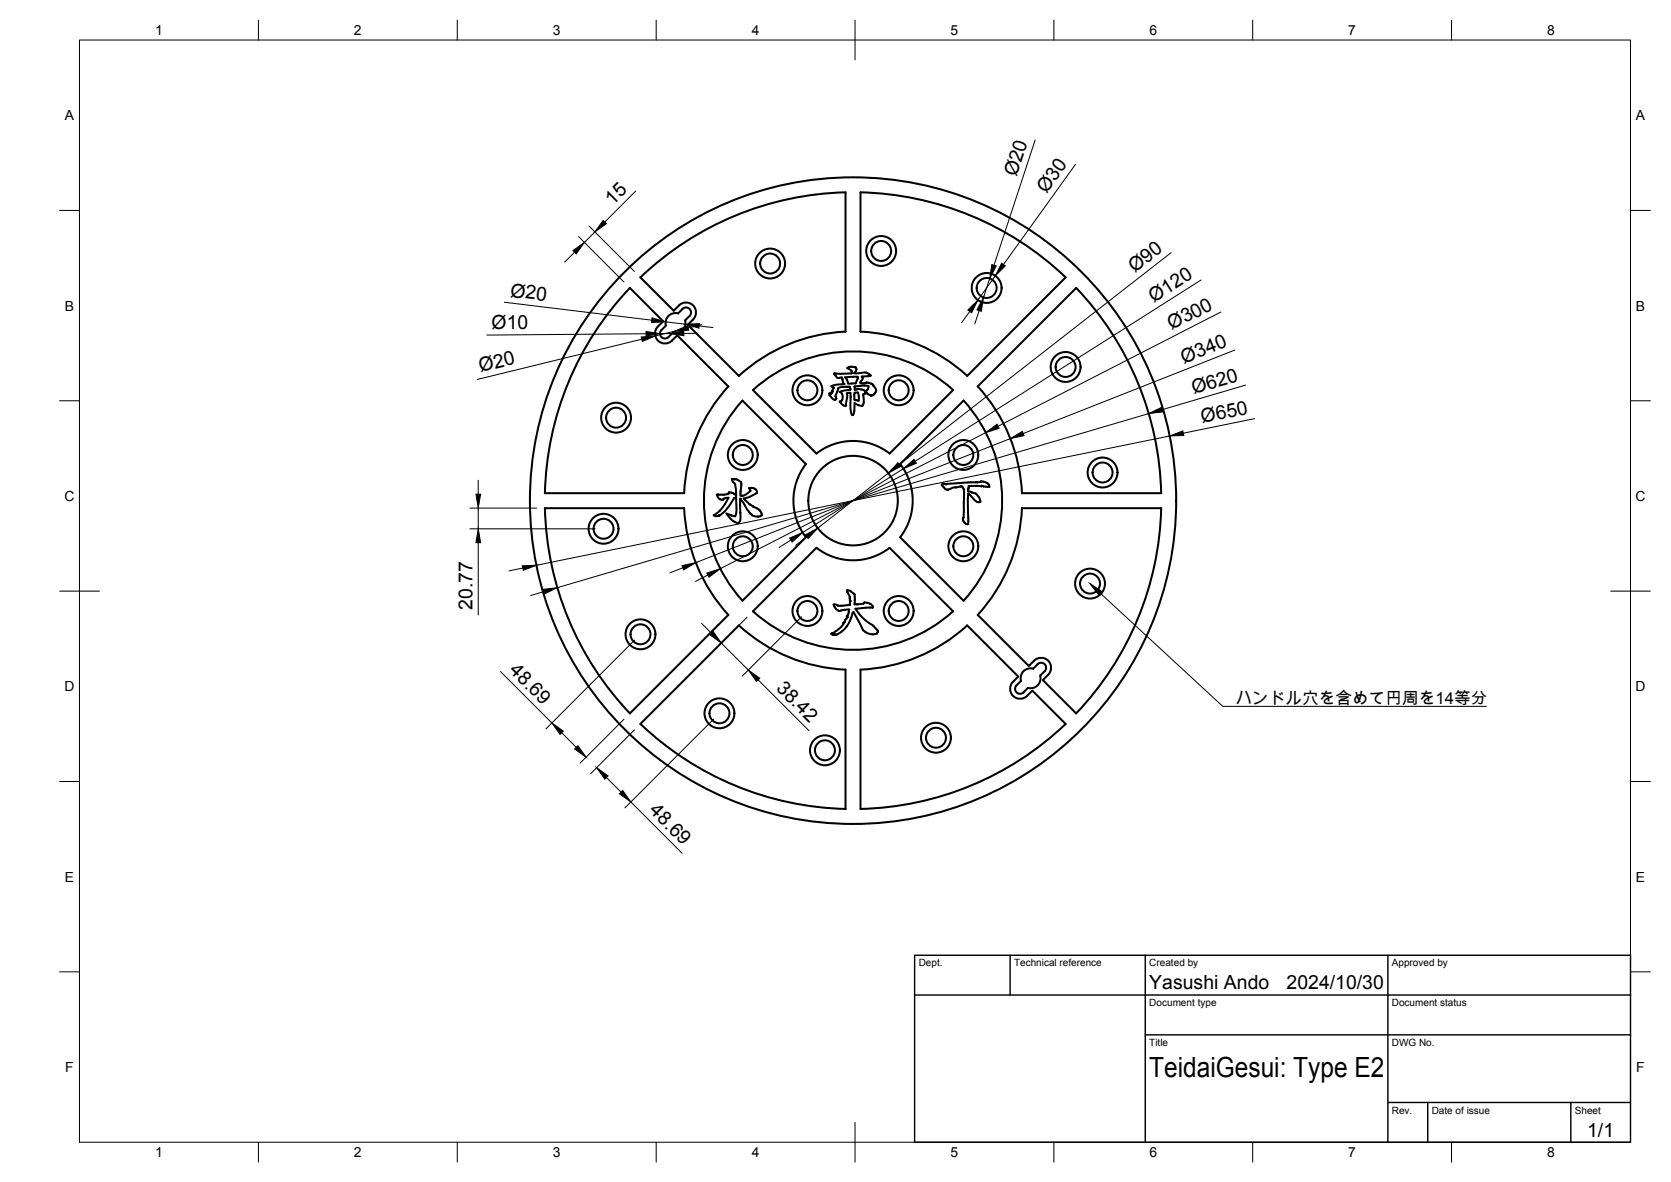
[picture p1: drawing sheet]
<svg xmlns="http://www.w3.org/2000/svg" width="420mm" height="297mm" viewBox="0 0 420 297" stroke-linecap="round" stroke-linejoin="round" font-family="sans-serif">
<!-- layer: Visible -->
<g fill="none" stroke="#000" stroke-width=".51">
<path d="M216.4 48.3a77.5 77.5 0 0 1 51.5 21.4l-24.7 24.8a42.3 42.3 0 0 0-26.8-11.1zM158.4 72.4l8.4 8.3-1.4 1.4M158.4 72.4a77.5 77.5 0 0 0-21.4 51.5M161 69.7l8.4 8.4a3.8 3.8 0 0 1 3.4-2.1 2.5 2.5 0 0 1 2.1 1.7 2.5 2.5 0 0 1-.6 2.6l-1.4 1.3 12.9 12.9M161 69.7a77.5 77.5 0 0 1 51.6-21.4v35.1a42.3 42.3 0 0 0-26.8 11.1M270.6 72.4a77.4 77.4 0 0 1 21.4 51.5h-35a42.5 42.5 0 0 0-11.2-26.8zM165.4 82a2.51 2.51 0 0 0 0 3.6 2.51 2.51 0 0 0 3.6 0l1.3-1.3 12.8 12.8a42.4 42.4 0 0 0-11.1 26.8h-35M166.3 82.9a1.26 1.26 0 0 0 0 1.8 1.26 1.26 0 0 0 1.8 0l1.1-1.1M167.4 81.8l-1.1 1.2M172.3 80.5l1.1-1.1a1.25 1.25 0 0 0 0-1.8 1.25 1.25 0 0 0-1.8 0l-1.1 1.1a2.51 2.51 0 0 0-3.1 3.1M172.3 80.5a2.51 2.51 0 0 1-3.1 3.1M208.5 98.9v.4l.4 .3a1.05 1.05 0 0 0 1.2 .8"/>
<path d="M208.5 98.8l.2 .1M208.7 98.9h.1M208.8 98.9h.1M209 98.9h.1M209.1 98.8l-.1 .1M209.1 98.8v.1M209.2 98.3l-.4 .6M209.2 97.2h.2M209.3 98.3l-.3 .6M209.3 98.2v.1M209.3 98.3l-.1 .5M209.4 97.2l.3 .2-.5 .9"/>
<path d="M209.4 97.2h.1M209.8 93.9h.1M209.8 93.9l.7 1 .4 .1M210.2 99.8v.4M210.4 98.6l-.4 .9 .2 .3M210.5 98.3l-.1 .3M210.8 97.6l-.2 .8M211.1 98.5h.1M211.2 98.5l.5 .5M211.7 99l.2 .8-.1 .6M211.7 95l.1 .4M211.7 94.9l-.8 .1"/>
<path d="M211.8 95.4h.1M211.8 95.4l.2 .7M212 96.1l.3 .4M212 97.2l-1.3 .4M212 97.2h1.7l.1 .7-2 .3-.7 .3M212.1 96.5l-2.5 .3-.5 .2 .1 .2M212.2 96.5h-.1M212.2 96.5h.1M212.9 95.2l.4 1.2 1.8-.1M213 92.5a1.21 1.21 0 0 1 1.2 1.1v.2l-4.4 .1M213.3 98.7l-.4 .2a4.5 4.5 0 0 1-.2 2.6l.1 .5h-.3M213.4 98.7h.4l.1 1.1a10.3 10.3 0 0 0 .3 4.5 .53 .53 0 0 0 .6-.8l.1-2.3 1.1 .6a.71 .71 0 0 0 .9 .1 .71 .71 0 0 0 .3-.8l-.1-1.6"/>
<path d="M213.4 98.7h-.1M214.9 97.3v-.2l2.3-.2 1.2 .1-.2 .8-.4 .4M214.9 97.3v.6h.2M214.9 97.3h.1M215 92.3h.1M215 92.3h-.2a2.04 2.04 0 0 0-1.8 .2M215.1 92.3h.1M215.1 92.3l.2 .4-.1 .5M215.2 96.3h-.1M215.2 93.2l-.4 .6 2.7-.2 1 .4M215.6 95.2l-.4 1.1M215.7 94.9v.3"/>
<path d="M215.7 97.7l-.6 .2M215.7 94.9v-.1a6.1 6.1 0 0 0-3.2 0l.3 .4M215.7 97.7l1.2 .3 .7 .3M216.8 94.6l-.1 .1a.45 .45 0 0 1 0 .8l-.4 .7 .7 .1M217.4 98.9l-.4 .2 .1 .4M217.4 98.9l.6-.1 .7 .4M217.4 98.9h.1M217.5 98.5h.1M217.5 98.4h.1M217.6 98.4h.1M217.6 98.3h.1M217.6 98.3v.1"/>
<path d="M217.7 98.4l-.2 .1M217.8 98.3l-.1 .1M217.8 98.3h.1M217.9 96.1l-.9 .3M218 96.1h-.1M218 96.1l.4 .1M218.3 94.5l-1.5 .1M218.4 94.5h-.1M218.4 96.2l.7 .2M218.5 94l.5 .4-.6 .1M218.7 99.2l.3 .3M219 99.5h.1"/>
<path d="M219.1 96.4h.1M219.1 96.4l.2 .1M219.2 99.4h.1M219.2 99.4l-.2 .1M219.3 96.5l.3 .5M219.6 96.9v.1M219.6 97a1.35 1.35 0 0 1 0 2.3l-.4 .1M202.6 116.6l-15.9-15.9a37.5 37.5 0 0 0 0 50.3l15.9-16M202.6 116.6a15 15 0 0 0 0 18.4M210.3 100.2h.1M210.3 100.2l-.2 .2M211.2 100.9h-.1l.9 .9"/>
<path d="M211.3 100.9h-.1M211.7 100.5l-.3 .4h-.2M211.8 100.4l-.1 .1M212 101.8l.5 .2M214.8 100.5l.1-1.9h.8l.2 .8v1.3M214.8 100.5l1.1 .2M223.7 114a15 15 0 0 0-18.4 0l-16-16a37.5 37.5 0 0 1 50.3 0l-15.9 16M242.3 100.7l-16 15.9a15 15 0 0 1 0 18.4l16 16M242.3 100.7a37.5 37.5 0 0 1 0 50.3M137 127.7h35M137 127.7a77.5 77.5 0 0 0 21.4 51.6M172 127.7a42.5 42.5 0 0 0 11.1 26.8l-24.7 24.8"/>
<path d="M179.4 129.5a1.11 1.11 0 0 0 1.5-.1l-.1 .1M180.2 124.3l.4 .8 .4 .3M180.3 124.3h.8M181 128.3l-1.5 1.2M181 125.4v.1M181.1 124.3h1M182.4 125.2l-.3 .1a.63 .63 0 0 1-1.1 .2M182.7 125.1h.5l-1 1.7-1.2 1.5M182.7 125.1l-.3 .1M182.8 124.2l-.7 .1M183.2 123.9v.1M183.2 124h.1"/>
<path d="M183.2 124l-.4 .2M183.2 123.9h.1M183.3 123.7l-.1 .2M183.4 123.7l1.2 .4 .4 .5M184 120.4l.2 .6a1.98 1.98 0 0 1 .8 1.9l.1 1.5M184 120.4h.1M184.1 120.4h.1M184.1 120.4h.3M184.4 120.4h.1M184.5 120.4l.1 .1M184.6 120.5h.1M184.6 125.2a13.6 13.6 0 0 1-3.9 4.5l.1-.2"/>
<path d="M184.7 125.2l.4-.1a11 11 0 0 1-.3 4.7l-1.5-.5M184.7 125.2h-.1M184.8 120.4l.6 .1M184.8 120.4l-.2 .1M185.1 124.6h.1M185.1 124.4v.1M185.3 120.5l1.1 .6v.5M186.1 128.9a2.8 2.8 0 0 1-.5 2.6l-1.5-.7-1.5-1.8 .7 .3M186.2 128.8l-.1-3.5 2.6 3.7M186.2 128.8v.1M186.4 121.6l-.2 1.8M188.7 129l.4 .4"/>
<path d="M188.9 122.6l-.6 .1 .4 .7a3.4 3.4 0 0 1-2.3 1.2l-.2-.1v-1.1M188.9 122.6h.3M189.1 129.4l.3 .2 1.2 .2M189.2 122.6v.1M189.2 122.6a1.18 1.18 0 0 1 1.1 1.1M189.3 127.2h.1M189.4 127.3h.1M189.4 127.3l1 .5M190.3 123.9l-1.9 1-1.4 .3 1.4 1.6 .9 .4M190.3 123.9h.1M190.3 123.8v.1M190.3 123.7v.1"/>
<path d="M190.3 123.8h.1M190.4 127.8l.5 .3 .5 .8M190.6 129.8h.1M191.4 128.9a.68 .68 0 0 1-.1 .7 .68 .68 0 0 1-.7 .2M223.7 137.7a15.1 15.1 0 0 1-18.4 0l-16 15.9a37.5 37.5 0 0 0 50.3 0l-15.9-15.9M236.9 121.7l-.2 .2 .5 .4M236.9 121.7h.1M237.2 122.3l.8 .7M240.3 122.5h.1M241.6 122.2h.1M241.6 122.2l-1.6 .3-2 .6M241.7 122.2l.2 .1 .2 .3a10.4 10.4 0 0 1 .2 4.1v3.4"/>
<path d="M242.1 130.4l.1 .4M242.1 130.4h.1M242.2 130.3h-.1M242.2 130.8v.1M242.2 130.9l.3 .5M242.2 130.1l-.1 .2M242.3 130v.1M242.6 131.4h.1M242.6 131.4l.4 .3M243.4 125.2v6.5h-.4M243.4 123.3l1.9 .7M243.4 124l1.6 1.7a1.16 1.16 0 0 0 1.5 .4l-.3-1-.9-1.1"/>
<path d="M243.5 124l-.1 1.2M243.5 122.6l-.1 .7M243.5 122.6h.1M245.4 121.2l-7.5 .5-.8-.3-.2 .3M245.4 121.2h.1M245.5 122.1h-1.4a.45 .45 0 0 0-.6 .5M245.5 122.1l1.2 .1M245.8 126.1h.1M245.9 121.1l-.5 .1M246.6 121l-.7 .2M246.7 121h-.1M246.7 121h.1"/>
<path d="M246.7 121h.5M246.7 122.2h.1M246.9 122.1l.4 .1M246.9 122l-.2 .2M247.3 121l.2 .1M247.3 122.2h.1M247.4 121.1l.8 .3 .5 .4M248.7 121.8v.6l-1.3-.1M248.7 121.8h.1M256.9 127.7h35.1M292 127.7a77.5 77.5 0 0 1-21.4 51.6l-8.4-8.4a3.8 3.8 0 0 0 2.1-3.4 2.51 2.51 0 0 0-1.7-2.1 2.51 2.51 0 0 0-2.6 .6l-1.3 1.4-12.9-12.9a42.4 42.4 0 0 0 11.2-26.8M185.8 157.2l-24.8 24.7"/>
<path d="M185.8 157.2a42.5 42.5 0 0 0 26.8 11.1v35a77.5 77.5 0 0 1-51.6-21.4M209.3 159.5h.1M209.4 159.1l-.4 .1 .3 .3M209.4 159.1h.1M209.5 159.4l-.2 .1M209.5 159.4h.1M209.5 159.4h.4h-.1M209.7 159.5v.1M209.7 159.4h.1M209.7 159.5h.1M210.1 159.5l-.4 .1M210.2 159.5h-.1"/>
<path d="M210.2 159.5h.1M210.7 153.4l.4 .1M210.7 152.2l-.7-.3h-.4l.4 .9 .7 .6M210.7 152.2h.1M211.5 153.4l2-.3-.1 .9M211.5 153.4l-.4 .1M211.7 158.7a10.3 10.3 0 0 0 2.9-4.8l2.4 4.4 1 .8 1.2 .3M211.7 158.7l-1.5 .8M212 156.9l-.7 .9-1.9 1.3M212 156.6v.3M212 156.6h.1M212 156.8h.1"/>
<path d="M212.1 156.5l-.1 .1M212.4 156.3l-.3 .2M212.5 155.9l-.1 .3M212.5 155.9h.1M212.9 155l.1 .1M212.9 155h.1M213 155.1l-.5 .8M213 148.4l.7 1.8M213 148.3a2.21 2.21 0 0 1 1.7 .9l.2 .1M213 148.3v.1M213.1 154.6l-.2 .4M213.2 154.5l-.1 .2"/>
<path d="M213.4 154l-.2 .5M213.7 150.4v.9M213.7 150.4h.1M213.7 150.2v.2M213.7 150.2h.1M213.7 150h.1M213.7 151.3v.7l-3 .2M214.9 149.4h.1M214.9 149.4v2.1M216.3 154.5a9.9 9.9 0 0 0 3.2 2.6l1.2 1.3M218 151.5l.9 .3M218 151.5a.64 .64 0 0 0-.9 .2l-2.2 .2v-.4"/>
<path d="M218.8 152.7l-3.7 .3 1.2 1.5M218.8 152.7h.6M218.9 151.8l.6 .6M219.4 152.7h.1M219.5 152.4v.1M219.5 152.5l-.1 .1M219.5 152.5h.1M220.5 159.2l-1.3 .2M220.5 159.2h.1M220.7 158.4v.4M220.7 158.8l-.2 .4M220.7 158.7v.1"/>
<path d="M254.7 171.3a2.5 2.5 0 0 0 0 3.6 2.5 2.5 0 0 0 3.5 0l1.4-1.3 8.4 8.3a77.7 77.7 0 0 1-51.6 21.4v-35a42.5 42.5 0 0 0 26.8-11.1l12.8 12.8-1.3 1.4M260.9 166.9a1.26 1.26 0 0 1 1.8 0 1.26 1.26 0 0 1 0 1.8M260.9 166.9l-1.1 1.1a2.51 2.51 0 0 0-3.1 3.1l-1.1 1.1a1.25 1.25 0 0 0 0 1.8 1.25 1.25 0 0 0 1.8 0l1.1-1.1a2.51 2.51 0 0 0 3.1-3.1l1.1-1.1"/>
<circle cx="193.6" cy="66.2" r="3.8"/>
<circle cx="193.6" cy="66.2" r="2.51"/>
<circle cx="221.6" cy="63.1" r="3.8"/>
<circle cx="221.6" cy="63.1" r="2.51"/>
<circle cx="248.1" cy="72.4" r="3.8"/>
<circle cx="248.1" cy="72.4" r="2.51"/>
<circle cx="203" cy="98.1" r="3.8"/>
<circle cx="203" cy="98.1" r="2.51"/>
<circle cx="226" cy="98.1" r="3.8"/>
<circle cx="226" cy="98.1" r="2.51"/>
<circle cx="267.9" cy="92.2" r="3.8"/>
<circle cx="267.9" cy="92.2" r="2.51"/>
<circle cx="154.9" cy="105" r="3.8"/>
<circle cx="154.9" cy="105" r="2.51"/>
<circle cx="186.8" cy="114.3" r="3.8"/>
<circle cx="186.8" cy="114.3" r="2.51"/>
<circle cx="242.2" cy="114.3" r="3.8"/>
<circle cx="242.2" cy="114.3" r="2.51"/>
<circle cx="277.2" cy="118.7" r="3.8"/>
<circle cx="277.2" cy="118.7" r="2.51"/>
<circle cx="151.8" cy="132.9" r="3.8"/>
<circle cx="151.8" cy="132.9" r="2.51"/>
<circle cx="186.8" cy="137.3" r="3.8"/>
<circle cx="186.8" cy="137.3" r="2.51"/>
<circle cx="214.5" cy="125.8" r="81.3"/>
<circle cx="214.5" cy="125.8" r="11.3"/>
<circle cx="242.2" cy="137.3" r="3.8"/>
<circle cx="242.2" cy="137.3" r="2.51"/>
<circle cx="161" cy="159.4" r="3.8"/>
<circle cx="161" cy="159.4" r="2.51"/>
<circle cx="203" cy="153.5" r="3.8"/>
<circle cx="203" cy="153.5" r="2.51"/>
<circle cx="226" cy="153.5" r="3.8"/>
<circle cx="226" cy="153.5" r="2.51"/>
<circle cx="274.1" cy="146.7" r="3.8"/>
<circle cx="274.1" cy="146.7" r="2.51"/>
<circle cx="180.9" cy="179.3" r="3.8"/>
<circle cx="180.9" cy="179.3" r="2.51"/>
<circle cx="207.4" cy="188.5" r="3.8"/>
<circle cx="207.4" cy="188.5" r="2.51"/>
<circle cx="235.3" cy="185.4" r="3.8"/>
<circle cx="235.3" cy="185.4" r="2.51"/>
</g>
<g fill="#000">
<circle cx="213" cy="155.1" r=".25"/>
<circle cx="213.7" cy="151" r=".25"/>
</g>
<!-- layer: BORDER -->
<g fill="none" stroke="#000" stroke-width=".25">
<path d="M20 10.1h390v276.9h-390zM65 5.1v5M115 5.1v5M165 5.1v5M215 5.1v10M265 5.1v5M315 5.1v5M365 5.1v5M15 52.9h5M410 52.9h5M15 100.7h5M410 100.7h5"/>
<path d="M15 148.6h10M405 148.6h10M15 196.4h5M410 196.4h5M15 244.2h5M410 244.2h5M65 287v5M115 287v5M165 287v5M215 282.1v9.9M265 287v5M315 287v5"/>
<path d="M365 287v5"/>
</g>
<!-- layer: TITLEBLOCK -->
<path d="M230 240.1h180v46.9h-180zM230 250h180M254 240.1v9.9M288 240.1v46.9M349 240.1v46.9M288 260.1h122M349 277.1h61M359 277.1v9.9M395 277.1v9.9" fill="none" stroke="#000" stroke-width=".36"/>
<!-- layer: FD_Dimensions -->
<g fill="none" stroke="#000" stroke-width=".25">
<path d="M260.3 35.2l-10.4 31.5M145.5 59.4l11.4 11.5M148.1 56.8l11.4 11.4M149.6 58.3l-2.7 2.6M159.9 48l-7.8 7.8M270.4 41.3l-18.1 25.2M126.8 76l37.1 4.5M144.5 63.4l-2.5 2.5M243.8 78.3l-2 2.8M246.2 78.1l-1.1 3.3M248.9 70l-1.6 4.7M250.3 69.3l-4.4 6.1"/>
<path d="M294.5 63.5l-68.4 53.2M302 70.4l-71.9 45.5M307 78.4l-56 28.7M161.4 85.2l-41.4 10.2M162.5 83.9l-40.1 .3M167.4 80.9l4.9 .6M168.4 83.8h-2.5M169.6 83.2l-4.8 1.2M175.5 83.8h-3.6M175.8 81.9l3.5 .4M176.4 81.6l-3.4 .8M310.5 88l-53.2 21"/>
<path d="M313.2 96.8l-21 6.2M223.4 118.9l-17.8 13.8M227.2 117.8l-25.4 16M247.9 108.7l-66.8 34.2M254 110.2l-79.1 31.2M288.8 103.9l-148.7 43.8M294.1 109.6l-159.2 32.5M315.5 105.2l-18 3.7M118.2 127.7h16.7M118.2 132.9h31.4M120.2 120.7v3.5M120.2 127.7v5.2"/>
<path d="M120.2 136.4v18.1M198.9 135.7l-3 1.9M202.8 134.9l-2.7 2.1M131.4 142.8l-3.4 .7M136.8 148.7l-3.4 1M171.7 142.7l-3.3 1.3M176.4 156.6l2.5 2.5M178 144.5l-3.1 1.6M187.8 155.1l-7.9 8M201.5 155l-14.8 14.9M125.9 168.8l12.9 12.9M159.6 160.9l-22.3 22.3"/>
<path d="M181.4 161.6l6.8 6.8M190.6 170.8l12.8 12.8M141.2 184.1l3.7 3.7M152.5 195.4l3.6 3.7M156.9 180.7l-11 11.1M159.5 183.4l-11 11M179.4 180.7l-22.3 22.3M158.6 201.5l12.9 12.9"/>
</g>
<g fill="#000" stroke="#000" stroke-width=".25">
<path d="M151.7 55.4l.8 .8-2.9 2.1zM144.1 63l2.8-2.1-2 2.9zM164 79.9l3.4 1-3.6 .1zM243.4 77.9l2.5-2.5-1.6 3.2zM247.3 74.7l-.6 3.5-1.1-.3zM249.4 66.5l1.1 .4-1.6 3.1zM251.8 66.2l1 .6-2.5 2.5zM161.2 84.7l3.6-.3-3.3 1.4zM162.4 83.3l3.5 .5-3.4 .7zM168.4 83.8l3.5-.6 .1 1.2zM169.6 83.2l3.3-1.4 .3 1.2zM172.3 81.5l3.6-.2-.2 1.2z"/>
<path d="M225.8 116.3l.7 .9-3.1 1.7zM227.2 117.8l2.6-2.4 .6 1zM247.9 108.7l2.8-2.1 .5 1zM254 110.2l3.1-1.8 .4 1.1zM288.8 103.9l3.2-1.5 .4 1.1zM294.1 109.6l3.3-1.3 .2 1.1zM119.7 124.2h1.1l-.6 3.5zM120.2 132.9l.6 3.5h-1.1zM198.5 135.2l3.3-1.4-2.6 2.4zM202.5 134.4l3.1-1.7-2.4 2.6zM131.3 142.2l3.6-.1-3.3 1.2zM136.6 148.1l3.5-.4-3.2 1.5z"/>
<path d="M171.5 142.1l3.4-.7-3 1.8zM177.7 144l3.4-1.1-2.8 2.1zM178.5 159.5l.8-.8 2.1 2.9zM188.2 168.4l2.9 2-.9 .9zM138.8 181.7l2.8 2-.8 .9zM144.5 188.2l.8-.8 2.1 2.9zM150 192.9l2.9 2.1-.8 .8zM156.6 198.7l2 2.8-2.9-2z"/>
</g>
<!-- layer: Leaders -->
<path d="M274.1 146.7l2.9 1.9-.8 .9z" fill="#000" stroke="#000" stroke-width=".25"/>
<path d="M276.6 149l30.9 28.5h66.2" fill="none" stroke="#000" stroke-width=".25"/>
<text font-size="7" x="289" y="270.6">TeidaiGesui: Type E2</text>
<g font-size="4.9">
<text x="255.6" y="44.6" transform="rotate(-72 255.6 44.6)">Ø20</text>
<text x="154.1" y="51.7" transform="rotate(-45 154.1 51.7)">15</text>
<text x="263.1" y="48.9" transform="rotate(-54 263.1 48.9)">Ø30</text>
<text x="285.3" y="68.7" transform="rotate(-38 285.3 68.7)">Ø90</text>
<text x="128.2" y="74.6" transform="rotate(7 128.2 74.6)">Ø20</text>
<text x="290.1" y="76.1" transform="rotate(-32 290.1 76.1)">Ø120</text>
<text x="123.6" y="82.7">Ø10</text>
<text x="294.6" y="83" transform="rotate(-27 294.6 83)">Ø300</text>
<text x="120.8" y="93.6" transform="rotate(-14 120.8 93.6)">Ø20</text>
<text x="297.7" y="91.4" transform="rotate(-22 297.7 91.4)">Ø340</text>
<text x="300.1" y="99" transform="rotate(-16 300.1 99)">Ø620</text>
<text x="302.3" y="106.3" transform="rotate(-12 302.3 106.3)">Ø650</text>
<text x="118.8" y="153.3" transform="rotate(-90 118.8 153.3)">20.77</text>
<text x="127.8" y="168.7" transform="rotate(45 127.8 168.7)">48.69</text>
<text x="195" y="173.1" transform="rotate(45 195 173.1)">38.42</text>
<text x="163.1" y="203.9" transform="rotate(45 163.1 203.9)">48.69</text>
<text x="289" y="248.5">Yasushi Ando</text>
<text x="323.5" y="248.5">2024/10/30</text>
<text x="399.1" y="285.7">1/1</text>
</g>
<text font-size="4.2" x="310.7" y="176.9">ハンドル穴を含めて円周を14等分</text>
<g font-size="3.5">
<text x="39" y="8.8">1</text>
<text x="89" y="8.8">2</text>
<text x="139" y="8.8">3</text>
<text x="189" y="8.8">4</text>
<text x="239" y="8.8">5</text>
<text x="289" y="8.8">6</text>
<text x="339" y="8.8">7</text>
<text x="389" y="8.8">8</text>
<text x="16.3" y="30.2">A</text>
<text x="411.3" y="30.2">A</text>
<text x="16.3" y="78">B</text>
<text x="411.3" y="78">B</text>
<text x="16.2" y="125.9">C</text>
<text x="411.2" y="125.9">C</text>
<text x="16.2" y="173.7">D</text>
<text x="411.2" y="173.7">D</text>
<text x="16.3" y="221.6">E</text>
<text x="411.3" y="221.6">E</text>
<text x="16.4" y="269.4">F</text>
<text x="411.4" y="269.4">F</text>
<text x="39" y="290.8">1</text>
<text x="89" y="290.8">2</text>
<text x="139" y="290.8">3</text>
<text x="189" y="290.8">4</text>
<text x="239" y="290.8">5</text>
<text x="289" y="290.8">6</text>
<text x="339" y="290.8">7</text>
<text x="389" y="290.8">8</text>
</g>
<g font-size="2.5">
<text x="231" y="242.9">Dept.</text>
<text x="255" y="242.9">Technical reference</text>
<text x="289" y="242.9">Created by</text>
<text x="350" y="242.9">Approved by</text>
<text x="289" y="252.8">Document type</text>
<text x="350" y="252.8">Document status</text>
<text x="289" y="262.9">Title</text>
<text x="350" y="262.9">DWG No.</text>
<text x="350" y="279.9">Rev.</text>
<text x="360" y="279.9">Date of issue</text>
<text x="396" y="279.9">Sheet</text>
</g>
</svg>
